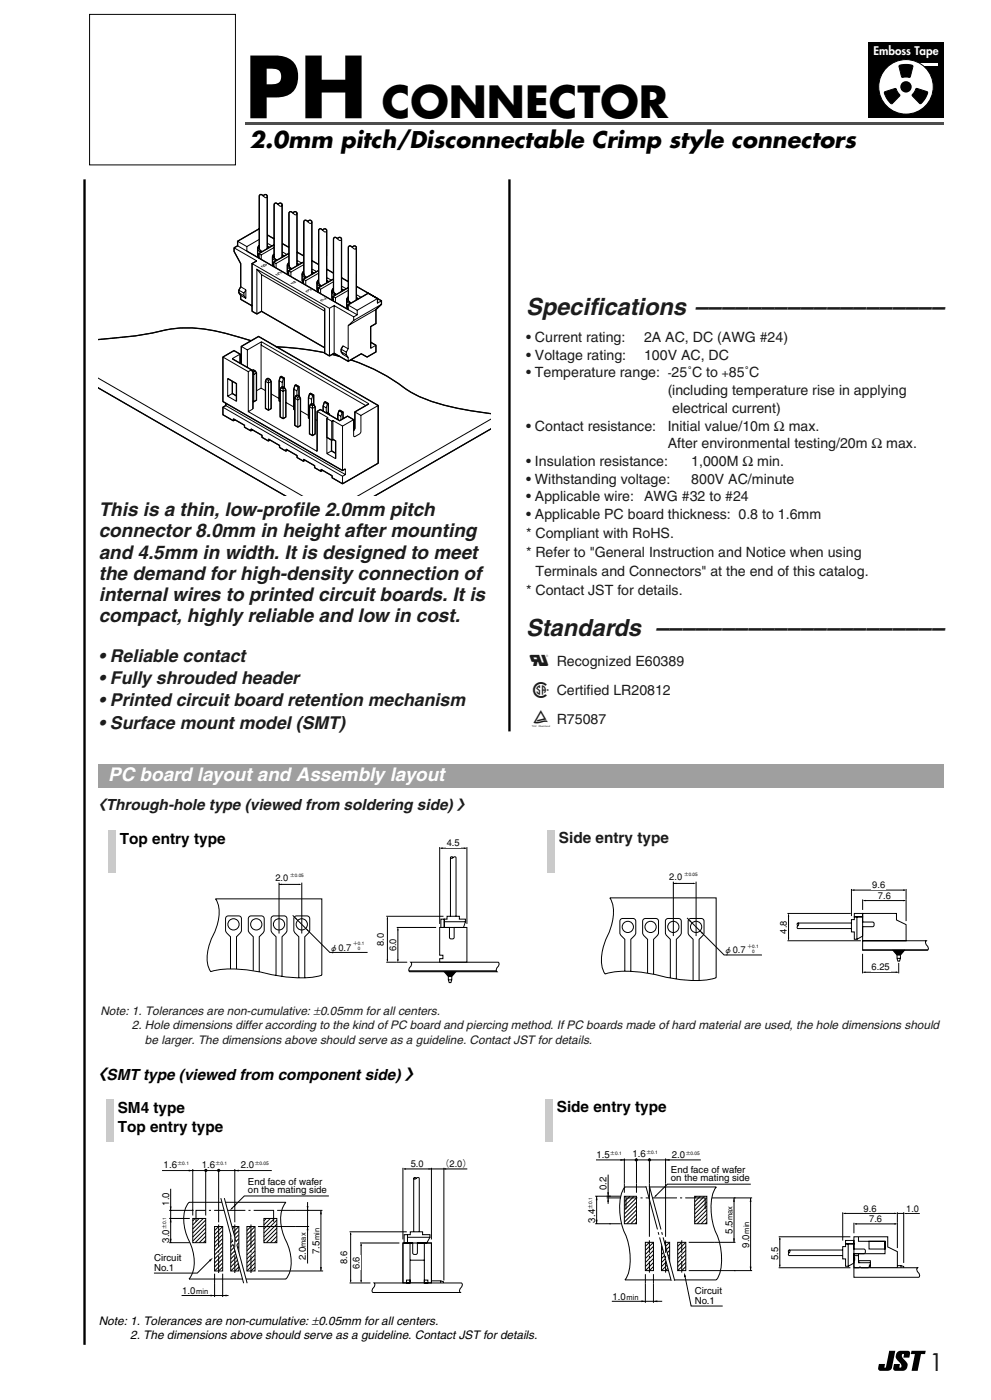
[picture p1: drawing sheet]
<svg xmlns="http://www.w3.org/2000/svg" width="210mm" height="297mm" viewBox="0 0 210 297" stroke-linecap="round" stroke-linejoin="round" font-family="sans-serif">
<g fill="none" stroke="#000" stroke-width=".21">
<path d="M49.6 52.5v.8l1.4 2.6v4.9l-.4 .7v.5l.4 .6v.8l2.4 1.4M49.6 52.5l4.8 2.8-1 .6 16.4 9.4 1-.5v10.1M50.3 51.1l2 1.2M50.3 52.1l25.4 14.6M52.3 52.3v.9M53.4 55.9v10.1l1 .5M54.4 57.1l1 1.1M54.6 52.6v1.5l.2 .4M54.8 53.7l.5 .3M54.9 52a.73 .73 0 0 0-.3 .7 .73 .73 0 0 0 .4 .7l.3-.2-.4-.4v-.3M54.9 50.7l-2.6 1.6M54.9 48.5l-4.6 2.6v1l-.7 .4"/>
<path d="M55.3 53.2v.3M55.3 54v1M55.4 58.2v7.8M55.4 58.2l13.4 7.7M55.7 41.5l.3-.2a.4 .4 0 0 1 .6 .3M56.6 51.8l.2-.2 .8 .5M56.6 49.8l1.5 .8M56.6 41.6v11.1M56.6 41.6l-.3 .3-.7-.5a.38 .38 0 0 0-.4-.2 .38 .38 0 0 0-.3 .4v11.2M56.6 52.2l.5 .2M57.7 54.4v1.6l.3 .3M58 55.6l.5 .2"/>
<path d="M58 53.9a.73 .73 0 0 0-.3 .7 .73 .73 0 0 0 .5 .6l.3-.2-.4-.4v-.3M58.1 52.4l-2.8 1.6M58.1 51.9l-3.3 1.8v1M58.5 55v.3M58.5 55.8v1M58.9 43.3l.3-.2a.4 .4 0 0 1 .6 .3M59.8 53.6l.1-.1 .9 .4M59.8 43.4v11.1M59.8 43.4l-.3 .3-.7-.5a.38 .38 0 0 0-.5-.2 .38 .38 0 0 0-.2 .4v11.2M59.8 54l.4 .3M59.8 51.6l1.4 .8M60.9 56.3v1.5l.2 .4"/>
<path d="M61.1 57.4l.5 .3M61.2 55.7a.73 .73 0 0 0-.3 .7 .73 .73 0 0 0 .4 .6l.3-.2-.4-.4v-.3M61.2 54.3l-2.7 1.5M61.2 53.7l-3.2 1.9v.9M61.6 56.8v.3M61.6 57.7v.9M62 45.1l.3-.2a.4 .4 0 0 1 .6 .3M62.9 53.4l1.4 .8M62.9 55.4l.2-.1 .8 .5M62.9 45.2v11.1M62.9 45.2l-.3 .3-.7-.5a.38 .38 0 0 0-.4-.1 .38 .38 0 0 0-.3 .3v11.2M62.9 55.8l.5 .3"/>
<path d="M64 58.1v1.5l.3 .4M64.3 59.2l.5 .3M64.3 57.5a.73 .73 0 0 0-.3 .7 .73 .73 0 0 0 .5 .6l.2-.2-.4-.4v-.3M64.4 56.1l-2.8 1.6M64.4 55.5l-3.3 1.9v.9M64.7 58.6v.3M64.8 59.5v.9M65.2 46.9l.3-.2a.4 .4 0 0 1 .6 .3M66 55.2l1.5 .9M66 57.2l.2-.1 .9 .5M66 47v11.1M66.1 47l-.4 .3-.7-.5a.38 .38 0 0 0-.4-.1 .38 .38 0 0 0-.3 .3v11.2"/>
<path d="M66.1 57.6l.4 .3M67.1 59.9l.1 1.5 .2 .4M67.5 59.3a.73 .73 0 0 0-.4 .7 .73 .73 0 0 0 .5 .6l.3-.1-.4-.5v-.3M67.5 57.9l-2.7 1.6M67.5 57.3l-3.2 1.9v.9M68.3 48.8l.3-.3a.4 .4 0 0 1 .6 .3M69.2 59l.2-.1 .8 .5M69.2 48.8v11.2M69.2 48.8l-.3 .4-.7-.6a.38 .38 0 0 0-.4-.1 .38 .38 0 0 0-.3 .3v11.2M69.2 57l1.4 .9M69.2 59.4l.4 .3M70.6 59.7l-2.7 1.6"/>
<path d="M70.6 59.1l-3.2 1.9v1M71.5 50.6l.3-.3a.4 .4 0 0 1 .5 .3M72.3 58.9l1.5 .8M72.3 50.6v11.2M72.3 50.6l-.3 .4-.7-.5a.38 .38 0 0 0-.4-.2 .38 .38 0 0 0-.3 .3v11.3M74.6 52.4a.42 .42 0 0 1 .6-.3 .42 .42 0 0 1 .1 .6h-.3l-.5-.4a.38 .38 0 0 0-.4-.2 .38 .38 0 0 0-.3 .4v11.2M75.5 52.5v11.1M20.9 71.9a89.4 89.4 0 0 0 14.9-2.1 34.8 34.8 0 0 1 16.2 2.1l1.2 .3M47.2 75.7l5.4 3.1M47.2 75.7v9.4l25.4 14.6M50.6 61.5l1.1 .6M50.6 62l1.1 .7"/>
<path d="M50.9 75l-1.7 1 4.1 2.4-.7 .4M50.9 75l-1.3-.7-2.4 1.4M50.9 75v2M51 62.6l1.1 .6M51 60.8l1.1 .6M51.1 77.1v-3.7l3.7-2.1 25.3 14.6M51.1 73.4l1.3 .8M52.1 61.4l-.4 .7v.6l.4 .5M52.1 61.4v1.8M53.3 78.4l.3 .5v7.8l-1 .5v-8.4M53.3 78.5l.3-.1 .5 .2M53.4 78.6l.3 .2"/>
<path d="M53.6 79.3l.2 .1M53.7 78.8l.1 .6M53.8 79.4v5.7M54.1 78.6l.2 .4M54.1 78.6l-.4 .2M54.3 79v5.8l-.5 .3M54.3 79l-.5 .4M54.4 66.5v-9.4l14.4 8.3v9.4l1 .6M55.3 73v9.2M55.4 72.4l22.7 13.2-2.9 1.7v3.4l-.3 .5M55.4 72.4l-3 1.8v3.6M55.4 72.4l-.1 .7 22.2 12.9"/>
<path d="M55.4 66l13.4 7.7M55.4 66l-1 .5M58.4 73.4l5.9 .6 4.5 .7M59.4 79.9l.6 .4-.2 .7M59.4 79.9l.2-.1 .6 .3v2.1M59.4 79.9l-.3 .8M67.4 61l.5 .3M67.9 60.5v.2M67.9 61.3v1M69.8 65.3v10.1M70.3 61.7v1.5l.3 .4M70.3 75.1l1.6 .4"/>
<path d="M70.6 62.8l.5 .3M70.6 61.1a.73 .73 0 0 0-.3 .7 .73 .73 0 0 0 .5 .6l.2-.1-.4-.5v-.2M70.8 64.8l4.1 2.3M70.8 74.9l-1 .5M71 62.3v.2M71.1 63.1v1M72.3 74l1.1 .6M72.3 74.5l1.1 .7M72.3 60.8l.2-.1 .8 .5M72.3 61.3l.5 .2M73.4 63.5l.1 1.5 .2 .4M73.7 65.6v-1l2 1.2"/>
<path d="M73.7 73.9l-1-.6-.4 .7v.5l.4 .6 1 .6M73.8 62.9a.73 .73 0 0 0-.4 .7 .73 .73 0 0 0 .5 .6l.3-.1-.4-.5v-.2M73.8 61.5l-2.7 1.6M73.8 60.9l-3.2 1.9v1M74.2 64.1v.3M74.3 76.3a41.5 41.5 0 0 1 12.3 6.6 41.7 41.7 0 0 0 15.1 4.4l2.3 .4M74.9 67.1v.8l-1.2 1.1v4.9l-.3 .7v.6l.3 .5v.9l-2.9-1.7M75.5 62.6l.2-.1 .8 .5M75.5 63.1l.4 .2M75.5 60.7l5.3 3M78.5 72.5l1.1 .7M79.6 73.2v1.4l-1.8 1.1-1.3-.7-2.8 1.6"/>
<path d="M79.6 65.6v3l-1.1 .6v4.6l1.1-.6M79.6 65.6l-5.9 3.4M80 63.3l-2-1.2-4.3 2.5M80.8 63.7v.8l-1.2 1.1M80.8 63.7l-.8 .5v-.9l-4.3 2.5v.9l-.8 .4M80.8 64.5l-5.9 3.4M20.9 80.2l43.1 24.9M20.9 82.2l39.5 22.9M47.2 86.3v1.6l2.2 1.3M47.2 86.3l25.4 14.6M47.8 85.9l25.4 14.7M47.8 85.9l-.6 .4"/>
<path d="M47.8 85.4v.5M48.2 80.2l1.9 1.1v3.7l-1.9-1zM49.2 83.4l-1 .6M49.2 80.8v2.6M49.2 83.4l.9 .5M49.4 89.2v-.4l2.4 1.3v.4l1.3 .8M49.8 89l-.4 .2M53.1 91.3v-.4l2.4 1.4v.4l1.3 .7M53.5 91.1l-.4 .2M53.6 85l.2 .1M55.3 82.2l.9 .6M55.3 82.2l-1 .6"/>
<path d="M56.2 80.8v5.8l.7 .3M56.2 80.8l.7 .4M56.4 80.4l.5 .2M56.4 80.4l.4-.2 .4 .2M56.4 80.4l-.2 .4M56.8 93.4v-.4l2.4 1.4v.4l1.4 .8M56.9 80.6v.6M56.9 81.2v5.7M57.2 93.3l-.4 .1M57.2 80.4l.2 .4M57.2 80.4l-.3 .2M57.4 80.8v5.8l-.5 .3"/>
<path d="M57.4 80.8l-.5 .4M57.5 83.5l1.6 1M59.1 80.7v4.3l.2 .1M59.1 80.7l.7 .3M59.3 82.6v5.8l.7 .3M59.3 82.6l.7 .4M59.5 82.2l.5 .2M59.5 82.2l.4-.2 .4 .2M59.5 82.2l-.2 .4M59.8 81v1M60 82.4v.6M60 83v5.7"/>
<path d="M60.2 80.1l-.2 .2M60.3 82.2l.2 .4M60.3 82.2l-.3 .2M60.5 82.6v5.8l-.5 .3M60.5 82.6l-.5 .4M60.5 85.3l1.8 1M60.6 95.6v-.4l2.3 1.3v.5l1.4 .7M60.9 95.4l-.3 .2M62.2 82.5v4.3l.2 .1M62.2 82.5l.7 .3M62.4 84.4v5.7l.7 .4M62.4 84.4l.7 .4"/>
<path d="M62.5 81.7l.6 .4-.2 .7M62.5 81.7l.2-.1 .6 .3v2.1M62.5 81.7l-.3 .8M62.6 84l.5 .2M62.6 84l.4-.2 .4 .2M62.6 84l-.2 .4M62.9 82.8v1M63.1 84.2v.6M63.1 84.8v5.7M63.3 81.9l-.2 .2M63.4 84l.2 .4M63.4 84l-.3 .2"/>
<path d="M63.6 87.1l1.7 .9M63.6 84.4v5.8l-.5 .3M63.6 84.4l-.5 .4M64.3 97.7v-.4l2.3 1.4v.4l1.4 .8M64.6 97.5l-.3 .2M65.3 84.3v4.3l.2 .1M65.3 84.3l.7 .3M65.6 86.2v5.7l.6 .4M65.6 86.2l.6 .3M65.6 83.5l.6 .3-.2 .8M65.6 83.5l.2-.2 .6 .4v2.1M65.6 83.5l-.3 .8"/>
<path d="M65.7 85.7l-.1 .5M65.7 85.7l.5 .3M65.7 85.7l.4-.1 .4 .2M66 84.6v1M66.2 86v.5M66.2 86.5v5.8M66.4 83.7l-.2 .1M66.5 85.8l.3 .4M66.5 85.8l-.3 .2M66.8 86.2l-.6 .3M66.8 86.2v5.8l-.6 .3M66.8 88.9l.4 .2"/>
<path d="M67.2 87.2l.6-.4 4.1 2.4 1.7-1 1.3 .7M67.2 87.2l2.3 1.3-.3 .2M67.2 87.2v8.4l-14.6-8.4M68 99.9v-.4l2.3 1.3v.4l2.3 1.3M68.3 99.7l-.3 .2M68.4 86l.7 .4M68.4 86v1.1M68.7 85.3l.6 .3-.2 .8M68.7 85.3l.2-.2 .6 .4v2.1M68.7 85.3l-.3 .7M69 87.5l.2-.2 .4 .3-.2 .1M69.1 86.4v1"/>
<path d="M69.2 88.7l1.1 .6 .2-.2M69.2 88.7v7.4M69.5 85.5l-.2 .1M69.6 87.6l.2 .3M70.2 95.6l.9 .5M70.2 95.6l-1 .5M70.2 93.3v2.3M70.3 89.3v4M70.5 93.1l.6 .3v3.8l-1.9-1.1M70.5 89.1v4l-.2 .2-1.1-.6M70.5 89.1l2.1 1.2M71.6 87.8l.6 .4"/>
<path d="M71.6 87.8v1.1M71.8 87.1l.7 .3-.3 .8M71.8 87.1l.2-.2 .7 .4v1.4M71.8 87.1l-.2 .7M72.2 88.2v.8M72.6 90.3v9.4M72.6 99.7l.6-.3v1.2M72.7 87.3l-.2 .1M75.2 87.3l1.2 .7M80.1 85.9l-3.7 2.1v3.5l-.3 .5-.9 .5h-.2l-.1-3.6-2.3 1.4M80.1 85.9v12.3l-7.5 4.3M104 88.8l-28.1 16.3"/>
<path d="M104 90.9l-24.5 14.2M72.6 100.9v1.6M73.2 100.6l-.6 .3"/>
</g>
<g fill="none" stroke="#000" stroke-width=".28">
<path d="M52.3 53.2l21.4 12.4v-1l4.3-2.5 2 1.2v.9M54.4 55.3l-1 .6v10.1l1 .5 1-.5 13.4 7.7M54.9 52l-.3 .6v1.5l.2 .4M54.9 52.5v.3l.4 .4v.3M54.9 48.5l-4.6 2.6v1l-.7 .4v.8l1.4 2.6v4.9l-.4 .7v.5l.4 .6v.8l2.4 1.4M56.6 49.8l1.5 .8M56.6 52.7v-11.1a.47 .47 0 0 0-.4-.4 .47 .47 0 0 0-.5 .3l-.3-.2a.35 .35 0 0 0-.5 .3v11.2M56.6 52.2l.5 .2M58 53.9l-.3 .5v1.6l.3 .3M58.1 54.3v.3l.4 .4v.3M58.1 51.9l-3.3 1.8v1M59.8 54.5v-11.1a.47 .47 0 0 0-.5-.4 .47 .47 0 0 0-.4 .3l-.3-.2a.35 .35 0 0 0-.5 .3v11.2"/>
<path d="M59.8 54l.4 .3M59.8 51.6l1.4 .8M61.2 55.7l-.3 .6v1.5l.2 .4M61.2 56.1v.3l.4 .4v.3M61.2 53.7l-3.2 1.9v.9M62.9 53.4l1.4 .8M62.9 56.3v-11.1a.47 .47 0 0 0-.4-.4 .47 .47 0 0 0-.5 .3l-.3-.2a.35 .35 0 0 0-.5 .3v11.2M62.9 55.8l.5 .3M64.3 57.5l-.3 .6v1.5l.3 .4M64.3 57.9v.3l.4 .4v.3M64.4 55.5l-3.3 1.9v.9M66 55.2l1.5 .9"/>
<path d="M66 58.1v-11.1a.47 .47 0 0 0-.4-.3 .47 .47 0 0 0-.4 .2l-.3-.2a.35 .35 0 0 0-.6 .3v11.2M66.1 57.6l.4 .3M67.5 59.3l-.4 .6 .1 1.5 .2 .4M67.5 59.7v.3l.4 .5v.2M67.5 57.3l-3.2 1.9v.9M69.2 60v-11.2a.47 .47 0 0 0-.4-.3 .47 .47 0 0 0-.5 .3l-.3-.3a.35 .35 0 0 0-.5 .3v11.2M69.2 57l1.4 .9M69.2 59.4l.4 .3M70.6 59.1l-3.2 1.9v1M72.3 58.9l1.5 .8M20.9 71.9a89.4 89.4 0 0 0 14.9-2.1 34.8 34.8 0 0 1 16.2 2.1l1.2 .3M49.2 76l4.1 2.4 .3 .5v7.8"/>
<path d="M50.9 77v-2l-1.3-.7-2.4 1.4v9.4l25.4 14.6 .6-.3M51.1 77.1v-3.7l3.7-2.1 25.3 14.6v12.3l-7.5 4.3-2.3-1.3v-.4l-2.3-1.3M53.3 78.5l.3-.1 .5 .2 .2 .4v5.8l-.5 .3-.2-.1M58.4 73.4l5.9 .6 4.5 .7M68.8 65.4v9.4l1 .6 1-.5 2.9 1.7 2.8-1.6 1.3 .7 1.8-1.1v-1.4l-1.1-.7M70.3 75.1l1.6 .4M70.6 61.1l-.3 .6v1.5l.3 .4M70.6 61.6v.2l.4 .5v.2M72.3 61.8v-11.2a.47 .47 0 0 0-.4-.3 .47 .47 0 0 0-.4 .3l-.4-.3a.35 .35 0 0 0-.5 .3v11.3M72.3 61.3l.5 .2M72.7 73.3l-.4 .7v.5l.4 .6M73.8 62.9l-.4 .6 .1 1.5 .2 .4"/>
<path d="M73.8 63.4v.2l.4 .5v.3M73.8 60.9l-3.2 1.9v1M74.3 76.3a41.5 41.5 0 0 1 12.3 6.6 41.7 41.7 0 0 0 15.1 4.4l2.3 .4M75.5 63.6v-11.1a.47 .47 0 0 0-.4-.4 .47 .47 0 0 0-.5 .3l-.3-.3a.35 .35 0 0 0-.5 .4v11.2M75.5 63.1l.4 .2M75.5 60.7l5.3 3v.8l-1.2 1.1v3l-1.1 .6v4.6M20.9 82.2l39.5 22.9M47.8 85.4v.5l-.6 .4v1.6l2.2 1.3 .4-.2M48.2 80.2l1.9 1.1v3.7M49.2 80.8v2.6l.9 .5M49.4 88.8l2.4 1.3v.4l1.3 .8 .4-.2M53.1 90.9l2.4 1.4v.4l1.3 .7 .4-.1"/>
<path d="M56.4 80.4l.4-.2 .4 .2 .2 .4v5.8l-.5 .3-.7-.3v-5.8zM56.8 93l2.4 1.4v.4l1.4 .8 .3-.2M59.5 82.2l.4-.2 .4 .2 .2 .4v5.8l-.5 .3-.7-.3v-5.8zM59.9 82l-.4 .2M60.2 82.2v-2.1l-.6-.3-.2 .1-.3 .8v4.3l.2 .1M60.6 95.2l2.3 1.3v.5l1.4 .7 .3-.2M62.6 84l.4-.2 .4 .2 .2 .4v5.8l-.5 .3-.7-.4v-5.7zM63 83.8l-.4 .2M63.3 84v-2.1l-.6-.3-.2 .1-.3 .8v4.3l.2 .1M64.3 97.3l2.3 1.4v.4l1.4 .8 .3-.2M65.7 85.7l.4-.1 .4 .2 .3 .4v5.8l-.6 .3-.6-.4v-5.7zM66.1 85.6l-.4 .1"/>
<path d="M66.4 85.8v-2.1l-.6-.4-.2 .2-.3 .8v4.3l.2 .1M68.4 87.1v-1.1l.3-.7 .2-.2 .6 .4v2.1M69 87.5l.2-.2 .4 .3 .2 .3M69.5 88.5l-.3 .2v4l1.1 .6 .2-.2 .6 .3v3.8M70.2 93.3v2.3l.9 .5M72.7 88.7v-1.4l-.7-.4-.2 .2-.2 .7v1.1M78.1 85.6l-2.9 1.7v3.4l-.3 .5v-2.3l-1.3-.7-1.7 1-4.1-2.4-.6 .4v8.4M104 90.9l-24.5 14.2"/>
</g>
<path d="M17.9 38v247M107.9 38v117" fill="none" stroke="#000" stroke-width=".5"/>
<path d="M51.9 25.9h148v.5h-148z" fill="#4d4d4d"/>
<path d="M183.9 8.9h16v16h-16z" fill="#000"/>
<path d="M193.6 13.3h5v.6h-5z" fill="#fff"/>
<circle cx="191.9" cy="18.4" r="5.8" fill="#fff" stroke="#000" stroke-width=".21"/>
<circle cx="191.9" cy="18.4" r="1.21" fill="#000"/>
<path d="M187.3 19.5l2.3-.7 .3 .1 .7 1.3-1.6 1.7a1.76 1.76 0 0 1-1.3-1.3zM190.4 13.9a3.9 3.9 0 0 1 2.9 0l-.6 2.5h-1.5l-.3-.2zM194.1 18.8l2.2 .6a1.76 1.76 0 0 1-.5 1.8l-.2 .2a.63 .63 0 0 1-.8 .5l-1.6-1.7z" fill="#000" stroke="#000" stroke-width=".21"/>
<path d="M19 3.1h30.9v31.8h-30.9z" fill="#fff"/>
<g fill="none" stroke="#000" stroke-width=".21">
<path d="M19 3.1h30.9v31.8h-30.9zM45.7 190.5h22.5v16.2a24.3 24.3 0 0 1-11.8-.4 27.4 27.4 0 0 0-10.8-.7l-1 .3a6.9 6.9 0 0 1-.1-6.2 14.7 14.7 0 0 0 1.9-6.7l-.3-1.8zM59.1 187v10.8M59.1 187.4h4.4M62 194l7.9 7.8h8M63.9 187v10.8M129.2 190.3h22.5v16.9a23.2 23.2 0 0 1-11.8-.4 26.3 26.3 0 0 0-10.8-.7l-.9 .3a7.5 7.5 0 0 1-.2-6.5 15.9 15.9 0 0 0 1.9-7l-.3-1.8zM142.6 186.8v11.6M142.6 187.2h4.4M145.5 194.5l7.9 7.9h8M147.4 186.8v11.6M159.3 197.9l-.1 .3 .1 .3h5.4"/>
<path d="M159.3 197.3l.2 .3-.2 .3M159.3 197.3l-.1 .3 .1 .3M159.3 197.3h5.4M48.8 205.2v-6.7a2.13 2.13 0 0 1-1-1.3v-2.5a.58 .58 0 0 1 .6-.6h2.2a.59 .59 0 0 1 .5 .6v2.5a2.13 2.13 0 0 1-1 1.3v6.8M53.6 205.6v-7.1a2.13 2.13 0 0 1-1-1.3v-2.5a.58 .58 0 0 1 .6-.6h2.2a.58 .58 0 0 1 .6 .6v2.5a2.13 2.13 0 0 1-1.1 1.3v7.4M58.5 206.7v-8.2a2.13 2.13 0 0 1-1.1-1.3v-2.5a.58 .58 0 0 1 .6-.6h2.2a.59 .59 0 0 1 .6 .6v2.5a2.13 2.13 0 0 1-1.1 1.3v8.4M63.3 207.2v-8.7a2.13 2.13 0 0 1-1.1-1.3v-2.5a.58 .58 0 0 1 .6-.6h2.2a.58 .58 0 0 1 .6 .6v2.5a2.13 2.13 0 0 1-1 1.3v8.7M132.3 205.8v-6.7a2.14 2.14 0 0 1-1-1.4v-2.5a.59 .59 0 0 1 .6-.6h2.2a.58 .58 0 0 1 .6 .6v2.5a2.13 2.13 0 0 1-1.1 1.4v6.7M137.2 206.2v-7.1a2.13 2.13 0 0 1-1.1-1.4v-2.5a.58 .58 0 0 1 .6-.6h2.2a.58 .58 0 0 1 .6 .6v2.5a2.13 2.13 0 0 1-1.1 1.4v7.3M142 207.2v-8.1a2.13 2.13 0 0 1-1.1-1.4v-2.5a.58 .58 0 0 1 .6-.6h2.2a.59 .59 0 0 1 .6 .6v2.5a2.13 2.13 0 0 1-1 1.4v8.4M146.8 207.8v-8.7a2.13 2.13 0 0 1-1-1.4v-2.5a.58 .58 0 0 1 .5-.6h2.2a.58 .58 0 0 1 .6 .6v2.5a2.13 2.13 0 0 1-1 1.4v8.7M132.2 253.5h2.6v5.8h-2.6z"/>
<path d="M132.4 251.5h19.3zM132.4 251.5a9 9 0 0 0-.9 7l.5 2a13 13 0 0 1 .8 10.1l-.4 .6M132.6 253.5l-.3 .3M133.4 253.5l-1.1 1.2M134.3 253.5l-2 2M134.8 253.9l-2.5 2.5M134.8 254.7l-2.5 2.6M134.8 255.6l-2.5 2.5M134.8 256.4l-2.5 2.6M134.8 257.3l-2 2M134.8 258.1l-1.2 1.2M134.8 259l-.3 .3"/>
<path d="M151.7 251.5a9 9 0 0 0-.9 7l.6 2a13 13 0 0 1 .8 10.1l-.5 .6M132.4 271.2h19.3zM136.7 263.3h1.7v6h-1.7zM137.6 263.3l-.9 .8M138.4 263.3l-1.7 1.7M138.4 264.1l-1.7 1.7M138.4 265l-1.7 1.7M138.4 265.8l-1.7 1.8M138.4 266.7l-1.7 1.7M138.4 267.6l-1.7 1.7M138.4 268.4l-.8 .9M140.1 263.3h1.7v6h-1.7z"/>
<path d="M141 263.3l-.9 .8M141.8 263.3l-1.7 1.7M141.8 264.1l-1.7 1.7M141.8 265l-1.7 1.7M141.8 265.8l-1.7 1.8M141.8 266.7l-1.7 1.7M141.8 267.6l-1.7 1.7M141.8 268.4l-.8 .9M143.5 263.3h1.8v6h-1.8zM144.4 263.3l-.9 .8M145.3 263.3l-1.8 1.7M145.3 264.1l-1.8 1.7"/>
<path d="M145.3 265l-1.8 1.7M145.3 265.8l-1.8 1.8M145.3 266.7l-1.8 1.7M145.3 267.6l-1.8 1.7M145.3 268.4l-.9 .9"/>
<circle cx="49.5" cy="195.9" r="1.19"/>
<circle cx="54.3" cy="195.9" r="1.19"/>
<circle cx="59.1" cy="195.9" r="1.19"/>
<circle cx="63.9" cy="195.9" r="1.19"/>
<circle cx="133" cy="196.4" r="1.19"/>
<circle cx="137.8" cy="196.4" r="1.19"/>
<circle cx="142.6" cy="196.4" r="1.19"/>
<circle cx="147.4" cy="196.4" r="1.19"/>
</g>
<path d="M59.1 187.4l.6-.1v.3zM62.7 194.5l.3 .5-.5-.3zM63.3 187.3l.6 .1-.6 .2zM64.8 196.8l.6 .3-.2 .3zM142.6 187.2l.7-.1v.3zM146 195.2l.2-.2 .3 .6zM146.8 187.1l.6 .1-.6 .2zM148.3 197.3l.6 .4-.2 .2z" fill="#000"/>
<path d="M137.6 262.8v6.9M144.4 262.8v6.9" fill="none" stroke="#000" stroke-width=".21" stroke-dasharray="2.6 .7 .4 .7" stroke-linecap="butt"/>
<path d="M149.4 256.3v-2.4h-16.8v2.4" fill="none" stroke="#000" stroke-width=".21" stroke-dasharray="6.6 .7 .4 .7" stroke-linecap="butt"/>
<path d="M136.8 251.4h.7l5.4 20h-.7z" fill="#fff"/>
<g fill="none" stroke="#000" stroke-width=".21">
<path d="M40 254.8h20.6zM40 254.8a7.4 7.4 0 0 0-.3 7.3 9.3 9.3 0 0 1 .8 8.3l-.5 .7M40.8 258.2h2.8v5.2h-2.8zM41.3 258.2l-.5 .5M42.2 258.2l-1.4 1.4M43.1 258.2l-2.3 2.2M43.6 258.6l-2.8 2.7M43.6 259.4l-2.8 2.8M45.5 259.9h1.7v9.4h-1.7zM46.3 259.9l-.8 .9M47.2 259.9l-1.7 1.7M48.9 259.9h1.7v9.4h-1.7z"/>
<path d="M49.7 259.9l-.8 .9M50.6 259.9l-1.7 1.7M52.3 259.9h1.7v9.4h-1.7zM53.2 259.9l-.9 .9M54 259.9l-1.7 1.7M55.9 258.2h2.7v5.2h-2.7zM56.4 258.2l-.5 .5M57.3 258.2l-1.4 1.4M58.1 258.2l-2.2 2.2M58.6 258.6l-2.7 2.7M58.6 259.4l-2.7 2.8M60.6 254.8a7.4 7.4 0 0 0-.4 7.3 9.3 9.3 0 0 1 .8 8.3l-.4 .7"/>
<path d="M126.1 253.5h5.4M126.2 245.8h22.2M126.4 253.5v5.8M128.5 253.9h3M128.8 248.9v6.2M131.5 259.3h-5.4M132.2 245.5v7.3M134.8 245.5v7.3M136.8 251.4l2.5 9.1M137.5 251.4l2.5 9.1M137.6 245.5v16.6M141 245.5v16.6"/>
<path d="M147.1 253.5h2.6v5.8h-2.6zM147.5 253.5l-.3 .3M148.3 253.5l-1.1 1.2M149.2 253.5l-2 2M149.7 253.9l-2.5 2.5M149.7 254.7l-2.5 2.6M149.7 255.6l-2.5 2.5M149.7 256.4l-2.5 2.6M149.7 257.3l-2 2M149.7 258.1l-1.2 1.2M149.7 259l-.3 .3M150.8 253.9h8.5"/>
<path d="M155.5 253.9v9.4M159 253.9v15.4M159 250.9h-17.6l-2.6 2.6M40 271.1h20.6zM43.6 260.3l-2.8 2.7M43.6 261.1l-2.3 2.3M43.6 262l-1.4 1.4M43.6 262.8l-.5 .6M47.2 260.8l-1.7 1.7M47.2 261.6l-1.7 1.8M47.2 262.5l-1.7 1.7M47.2 263.4l-1.7 1.7"/>
<path d="M47.2 264.2l-1.7 1.7M47.2 265.1l-1.7 1.7M47.2 265.9l-1.7 1.7M47.2 266.8l-1.7 1.7M47.2 267.6l-1.7 1.7M47.2 268.5l-.9 .8M50.6 260.8l-1.7 1.7M50.6 261.6l-1.7 1.8M50.6 262.5l-1.7 1.7M50.6 263.4l-1.7 1.7M50.6 264.2l-1.7 1.7M50.6 265.1l-1.7 1.7"/>
<path d="M50.6 265.9l-1.7 1.7M50.6 266.8l-1.7 1.7M50.6 267.6l-1.7 1.7M50.6 268.5l-.9 .8M54 260.8l-1.7 1.7M54 261.6l-1.7 1.8M54 262.5l-1.7 1.7M54 263.4l-1.7 1.7M54 264.2l-1.7 1.7M54 265.1l-1.7 1.7M54 265.9l-1.7 1.7M54 266.8l-1.7 1.7"/>
<path d="M54 267.6l-1.7 1.7M54 268.5l-.8 .8M58.6 260.3l-2.7 2.7M58.6 261.1l-2.2 2.3M58.6 262l-1.3 1.4M58.6 262.8l-.5 .6M129.6 275.8h10.7M136.7 270v6.1M138.4 270v6.1M139.4 261.1l.2 .6M139.7 262.2l2.5 9.2M140.2 261.1l.1 .6"/>
<path d="M140.5 262.2l2.4 9.2M145 270.1l1.4 6.7h6.7M145.9 263.3h9.9M159.3 269.3h-13.4"/>
</g>
<g fill="#000">
<path d="M126.4 253.5l.2 .8h-.4zM126.2 258.5h.4l-.2 .8zM128.8 253.9l.2 .8h-.4zM128.6 252.7h.4l-.2 .8zM131.4 245.6l.8 .2-.8 .2zM138.9 253.2l.2 .3-.6 .3zM141 245.8l.8-.2v.4zM155.5 253.9l.2 .8h-.4zM159 253.9l.2 .8h-.4zM135.9 275.6l.8 .2-.8 .2zM138.4 275.8l.8-.2v.4zM144.9 269.7l.4 .9-.4 .1z"/>
<path d="M155.3 262.4h.4l-.2 .9zM158.8 268.4h.4l-.2 .9z"/>
<circle cx="134.8" cy="245.8" r=".34"/>
<circle cx="137.6" cy="245.8" r=".34"/>
</g>
<path d="M141 262.8v6.9" fill="none" stroke="#000" stroke-width=".21" stroke-dasharray="2.6 .7 .4 .7" stroke-linecap="butt"/>
<path d="M46.3 259.5v10.3M53.2 259.5v10.3" fill="none" stroke="#000" stroke-width=".21" stroke-dasharray="4.9 .7 .4 .7" stroke-linecap="butt"/>
<path d="M58 258.9v-2.4h-16.5v2.4" fill="none" stroke="#000" stroke-width=".21" stroke-dasharray="6.6 .7 .4 .7" stroke-linecap="butt"/>
<path d="M46.8 253.9h.7l4.8 18h-.7z" fill="#fff"/>
<g fill="none" stroke="#000" stroke-width=".21">
<path d="M34.3 248.1h23.3M35.8 256.5h5.2M35.8 258.2h4.4M36.2 251.9v11.5M40.8 247.7v9.9M43.6 247.7v9.9M46.3 247.7v11.3M46.8 253.9l2.2 8.2M47.5 253.9l2.2 8.2M49.7 247.7v11.3M54.6 259.9h10.9M58.7 256.5h9.6"/>
<path d="M65.1 254.7v13.1M68 256.5v12.8M69.7 253.4h-18l-2.7 2.8M87.6 249.7l.3 .2 .3-.2M87.6 249.7l.3-.2 .3 .2M87.6 249.7v11.3M88.2 249.7l.3-.2 .3 .2v11.3M35.8 263.4h4.4M38.5 274.5h9.9M44.6 267l-2.8 2.8h-9.2M45.5 269.9v5M47.2 269.9v5"/>
<path d="M49.1 262.6l.2 .6M49.4 263.8l2.2 8.1M49.9 262.6l.1 .6M50.2 263.8l2.1 8.1M54.6 269.3h13.8M85.3 263.4h2.1v2.1l.3 .3 .7-.1v-2.3h3v8.5h-6.1zM85.6 261.7h.7v1.7h-.7zM86.3 262.2v1.2h4.1l.7-1.2M86.9 261h2.6v.7h1.6v.5h-4.8v-.5h.6zM91.4 271.4h1.9l.6 .2v.4l-.6 .2h-1.9M93.3 271.4v.8"/>
</g>
<path d="M49.7 259.5v10.3" fill="none" stroke="#000" stroke-width=".21" stroke-dasharray="4.9 .7 .4 .7" stroke-linecap="butt"/>
<g fill="#000">
<path d="M36.2 258.2l.1 .9h-.3zM36 255.7h.3l-.1 .8zM40 247.9l.8 .2-.8 .2zM49.1 255.9l.2 .2-.6 .4zM49.7 248.1l.9-.2v.4zM65 255.6h.3l-.2 .8zM68 256.5l.2 .8h-.4zM36 262.5h.3l-.1 .9zM44.3 267l.8-.5-.5 .9zM44.6 274.4l.8 .1-.8 .2zM47.1 274.5l.9-.1v.3zM65.1 259.9l.2 .8h-.3z"/>
<path d="M67.8 268.5h.4l-.2 .8z"/>
<circle cx="43.6" cy="248" r=".34"/>
<circle cx="46.3" cy="248" r=".34"/>
</g>
<path d="M79.2 271.9h18.5a.82 .82 0 0 1-.2 1.2l-.2 .6 .2 .2h-18.5a.82 .82 0 0 1 .3-1.2l.1-.6z" fill="#fff" stroke="#000" stroke-width=".21"/>
<path d="M85.3 247.5v15.2M85.6 247.7h13.4M91.4 247.5v15.2M85.3 263.4h1.3l.3 .3v8.2h-1.6zM86.1 271.3h.8v.6h-.8zM86.9 267.1h3M89.9 271.3h.7v.6h-.7zM89.9 263.5l.2-.1h1.3v8.5h-1.5z" fill="none" stroke="#000" stroke-width=".21"/>
<path d="M85.3 247.7l.7-.1v.3zM90.7 247.6l.7 .1-.7 .2zM93.9 247.7l.6-.1v.3z" fill="#000"/>
<path d="M86.8 245.8h3.1v1.7h-3.1z" fill="#fff"/>
<path d="M74.3 261l.1 .7h-.3zM74.1 271.3h.3l-.1 .6zM76.5 263.4l.1 .6h-.3zM76.3 271.3h.3l-.1 .6z" fill="#000"/>
<path d="M74 261h12.2M74.3 261.3v10.3M76.3 263.4h8.3M76.5 263.7v7.9M78.5 271.9h-4.5" fill="none" stroke="#000" stroke-width=".21"/>
<g fill="#fff">
<path d="M71.9 264.9h1.8v3.1h-1.8z"/>
<path d="M74.5 266.1h1.8v3.1h-1.8z"/>
</g>
<path d="M93.4 194.8h.7v1.7h-.7zM94.1 195.3v1.2h4.1l.4-1.2M94.7 194.2h2.6v.6h1.3v.5h-4.5v-.5h.6zM95.4 181.7l.3 .2 .3-.2M95.4 181.7l.3-.1 .3 .1M95.4 181.7v12.5M96 181.7l.3-.1 .3 .1v12.5M94 247.5v23.9" fill="none" stroke="#000" stroke-width=".21"/>
<path d="M87 203.9h18.5a.82 .82 0 0 1-.3 1.2l-.1 .6 .2 .2h-18.5a.82 .82 0 0 1 .3-1.2l.1-.5z" fill="#fff" stroke="#000" stroke-width=".21"/>
<path d="M94 205.8h2.6l-.9 1.1h-.7z" fill="#000" stroke="#000" stroke-width=".21"/>
<path d="M93.1 179.5v16.3M93.4 179.8h5.3M98.9 179.5v16.3M93.1 196.5h2.1v2.1l.3 .4 .6-.2 .1-2.3h2.7v7.4h-5.8v-.7h.7v-.8h-.7zM95 206.9l.1 1.3h.4l.2-1.3M95 207.6h.7" fill="none" stroke="#000" stroke-width=".21"/>
<path d="M93.1 179.8l.7-.2v.3zM98.3 179.6l.6 .2-.6 .1zM86.6 205.6h18.5l.2 .3h-18.5z" fill="#000"/>
<path d="M94.5 177.8h3v1.8h-3z" fill="#fff"/>
<path d="M82.1 194.2l.1 .6h-.3zM84.3 196.5l.1 .7h-.3zM81.9 203.3h.3l-.1 .6zM84.1 203.3h.3l-.1 .6z" fill="#000"/>
<path d="M81.8 194.2h12.1M82.1 194.4v9.3M84 196.5h8.4M84.3 196.8v6.9M86.3 203.9h-4.5" fill="none" stroke="#000" stroke-width=".21"/>
<g fill="#fff">
<path d="M79.7 197.5h1.8v3.1h-1.8z"/>
<path d="M82.3 198.7h1.8v3.1h-1.8z"/>
</g>
<g fill="none" stroke="#000" stroke-width=".21">
<path d="M166.8 193.6h13.4M166.8 199.4h15.5M167 193.8v5.3M169 196.2l-.2 .3 .2 .3h11.3M169 195.6l.2 .3-.2 .3M169 195.6l-.2 .3 .2 .3M169 195.6h11.3M180.3 194.9h.7v-.6h.5v4.8h-.5v-1.6h-.7zM180.3 188.4v5.7M180.6 188.6h11.1M181 193.6h1.7v.7h-1.7zM181.5 194.3h1.2v4.1l-1.2 .7"/>
<path d="M182.7 193.6h7.2v1.4l2 .9v3.5h-9.2v-3h2.1l.3-.3-.1-.7h-2.3zM182.7 199.4h13.5a.82 .82 0 0 0 .3 1.2l.1 .5-.1 .3h-13.8zM182.7 190.6v2.2M183 190.8h8.7M191.9 188.4v6.8M182.7 202.1v4.2M182.9 206h7.2M190 202.4l.2 1.3h.3l.2-1.3M190 203.1h.7M190.4 204.1v2.2"/>
</g>
<path d="M189.1 201.3h2.6l-1 1.1h-.7z" fill="#000" stroke="#000" stroke-width=".21"/>
<path d="M167 193.6l.2 .6h-.3zM166.9 198.7h.3l-.2 .7zM180.3 188.6l.7-.1v.3zM182.7 190.8l.6-.1v.3zM191.3 188.5l.6 .1-.6 .2zM191.3 190.7l.6 .1-.6 .2zM182.7 201.2h13.9l-.1 .2h-13.8zM182.7 206l.6-.1v.3zM189.7 205.9l.7 .1-.7 .2z" fill="#000"/>
<g fill="#fff">
<path d="M185.8 188.9h3v1.8h-3z"/>
<path d="M184.6 186.7h3v1.7h-3z"/>
<path d="M165 195h1.8v3h-1.8z"/>
<path d="M184.4 204.1h4.2v1.8h-4.2z"/>
</g>
<path d="M167.2 265.5l-.2 .3 .2 .3h11.3M167.2 264.9l.1 .3-.1 .3M167.2 264.9l-.2 .3 .2 .3M167.2 264.9h11.3M178.5 264.2h.6v-.6h.6v4.7h-.6v-1.5h-.6zM179.1 262.9h1.8v.7h-1.8zM179.7 263.6h1.2v4.1l-1.2 .6M180.9 262.1h7.1v2.2l2.1 .9v3.5h-9.2v-3h2.1l.3-.3-.2-.7h-2.2zM190.1 268.2l1.3 .2v.4l-1.3 .1M190.8 268.2v.7" fill="none" stroke="#000" stroke-width=".21"/>
<path d="M180.9 268.7h13.5a.82 .82 0 0 0 .3 1.2l.1 .5-.2 .3h-13.7z" fill="#fff" stroke="#000" stroke-width=".21"/>
<g fill="none" stroke="#000" stroke-width=".21">
<path d="M178.5 256.9v6M178.7 257.1h11.1M180.9 259.1v2.2M181.1 259.4h8.7M190.1 256.9v7.6M190.1 257.1h1.3M191.4 256.9v10.7M191.7 257.1h3.1M180.9 266.5h.1v.5h-.1M181.8 262.1v1h5.7v2.6h-6.6M181.8 265.7v1.9h2.6M181.8 267.2h2.6v1.5"/>
<path d="M181.8 266.1h-.9v2.3l.2 .3h.8l.2-.2 .3 .2h1.5l.2-.3v-.3h.3M181.9 267.4l.2 .2M184.1 263.1h3.4v1.6h-3.4z"/>
</g>
<path d="M178.5 257.1l.6-.1v.3zM180.9 259.4l.6-.2v.3zM189.4 257l.7 .1-.7 .2zM189.4 259.2l.7 .2-.7 .1zM191.4 257.1l.6-.1v.3z" fill="#000"/>
<g fill="#fff">
<path d="M183.9 257.4h3.1v1.8h-3.1z"/>
<path d="M182.8 255.2h3v1.8h-3z"/>
<path d="M191.8 255.2h3v1.8h-3z"/>
</g>
<path d="M165.2 262.1l.1 .6h-.3zM165 268h.3l-.1 .7z" fill="#000"/>
<path d="M164.9 262.1h15.2M164.9 268.7h15.2M165.2 262.3v6.1" fill="none" stroke="#000" stroke-width=".21"/>
<path d="M163.2 264.1h1.8v3.1h-1.8z" fill="#fff"/>
<g fill="#ccc">
<path d="M115.9 176h1.5v9h-1.5z"/>
<path d="M22.9 176h1.5v9h-1.5z"/>
<path d="M115.5 233h1.5v9h-1.5z"/>
<path d="M22.5 233h1.5v9h-1.5z"/>
</g>
<path d="M20.9 162h179v5h-179z" fill="#9f9fa0"/>
<path d="M188.3 286.3h1.3l-.7 3.6a.9 .9 0 0 1-.9 .6h-1.5a.49 .49 0 0 1-.5-.6l.2-.8h1.3l-.2 .7h.3zM190.1 286.5l.6-.2h1.6a.49 .49 0 0 1 .5 .6l-.2 .8h-1.3l.2-.7a.48 .48 0 0 0-.5 .4 .48 .48 0 0 0 .3 .5 1.54 1.54 0 0 1 .5 2.4l-.6 .2h-1.5a.49 .49 0 0 1-.5-.6l.2-.8h1.2l-.1 .7a.48 .48 0 0 0 .5-.4 .48 .48 0 0 0-.4-.5 1.54 1.54 0 0 1-.5-2.4zM193.1 286.3h3l-.2 .7h-.8l-.7 3.5h-1.3l.7-3.5h-.9z" fill="#000"/>
<text font-size="17.6" x="51.9" y="25.1">PH</text>
<text font-size="9.2" x="80.9" y="25.1">CONNECTOR</text>
<g font-size="7" fill="#231916">
<text x="111.4" y="147.9">1</text>
<text x="111.4" y="154">2</text>
</g>
<g font-size="5" fill="#231916">
<text x="111.4" y="66.7">Specifications –––––––––––––––––––</text>
<text x="111.4" y="134.7">Standards ––––––––––––––––––––––</text>
<text x="196.8" y="290.5">1</text>
</g>
<text font-size="4.8" x="52.9" y="31.4">2.0mm pitch/Disconnectable Crimp style connectors</text>
<text font-size="4.7" fill="#231916" x="112.3" y="141.2">0</text>
<g font-size="4" fill="#231916">
<text x="20.9" y="109.4">This is a thin, low-profile 2.0mm pitch</text>
<text x="20.9" y="113.9">connector 8.0mm in height after mounting</text>
<text x="20.9" y="118.4">and 4.5mm in width. It is designed to meet</text>
<text x="20.9" y="122.9">the demand for high-density connection of</text>
<text x="20.9" y="127.4">internal wires to printed circuit boards. It is</text>
<text x="20.9" y="131.9">compact, highly reliable and low in cost.</text>
</g>
<text font-size="4" fill="#fff" x="22.9" y="165.5">PC board layout and Assembly layout</text>
<g font-size="3.8" fill="#231916">
<text x="20.9" y="140.2">• Reliable contact</text>
<text x="20.9" y="144.9">• Fully shrouded header</text>
<text x="20.9" y="149.7">• Printed circuit board retention mechanism</text>
<text x="20.9" y="154.4">• Surface mount model (SMT)</text>
</g>
<text font-size="3.3" x="19.3" y="228.8">〈SMTtype (viewed from component side) 〉</text>
<g font-size="3.2">
<text x="25.4" y="178.8">Top entry type</text>
<text x="24.9" y="235.8">SM4 type</text>
<text x="24.9" y="239.8">Top entry type</text>
<text x="117.9" y="235.7">Side entry type</text>
</g>
<text font-size="3.2" fill="#231916" x="118.4" y="178.7">Side entry type</text>
<text font-size="3.1" fill="#231916" x="19.4" y="171.6">〈Through-hole type (viewed from soldering side) 〉</text>
<g font-size="3" fill="#231916">
<text x="111.4" y="72.5">• Current rating:</text>
<text x="111.4" y="76.2">• Voltage rating:</text>
<text x="136.4" y="72.5">2A AC, DC (AWG #24)</text>
<text x="136.4" y="76.2">100V AC, DC</text>
<text x="111.4" y="80">• Temperature range:</text>
<text x="141.4" y="83.7">(including temperature rise in applying</text>
<text x="142.3" y="80">25˚C to</text>
<text x="154.4" y="80">85˚C</text>
<text x="142.4" y="87.5">electrical current)</text>
<text x="111.4" y="91.2">• Contact resistance:</text>
<text x="141.4" y="95">After environmental testing/20m Ω max.</text>
<text x="141.4" y="91.2">Initial value/10m Ω max.</text>
<text x="111.4" y="98.7">• Insulation resistance:</text>
<text x="146.4" y="98.7">1,000M Ω min.</text>
<text x="111.4" y="102.5">• Withstanding voltage:</text>
<text x="111.4" y="106.2">• Applicable wire:</text>
<text x="136.4" y="106.2">AWG #32 to #24</text>
<text x="146.4" y="102.5">800V AC/minute</text>
<text x="111.4" y="110">• Applicable PC board thickness: 0.8 to 1.6mm</text>
<text x="111.4" y="114">* Compliant with RoHS.</text>
<text x="111.4" y="118">* Refer to &quot;General Instruction and Notice when using</text>
<text x="111.4" y="126">* Contact JST for details.</text>
<text x="113.4" y="122">Terminals and Connectors&quot; at the end of this catalog.</text>
<text x="117.9" y="141.2">Recognized E60389</text>
<text x="117.9" y="147.3">Certified LR20812</text>
<text x="117.9" y="153.4">R75087</text>
</g>
<text font-size="2.5" fill="#fff" x="185" y="11.7">Emboss Tape</text>
<g font-size="2.5" fill="#231916">
<text x="141.4" y="80">-</text>
<text x="152.9" y="80">+</text>
<text x="21.3" y="215.1">Note: 1. Tolerances are non-cumulative: ±0.05mm for all centers.</text>
<text x="27.9" y="218.1">2. Hole dimensions differ according to the kind of PC board and piercing method. If PC boards made of hard material are used, the hole dimensions should</text>
<text x="30.7" y="221.1">be larger. The dimensions above should serve as a guideline. Contact JST for details.</text>
</g>
<g font-size="2.5">
<text x="20.9" y="280.8">Note: 1. Tolerances are non-cumulative: ±0.05mm for all centers.</text>
<text x="27.6" y="283.8">2. The dimensions above should serve as a guideline. Contact JST for details.</text>
</g>
<g font-size="2">
<text x="94.6" y="179.4">4.5</text>
<text x="58.3" y="186.7">2.0</text>
<text x="141.8" y="186.5">2.0</text>
<text x="184.8" y="188.3">9.6</text>
<text x="185.9" y="190.5">7.6</text>
<text x="166.6" y="197.9" transform="rotate(-90 166.6 197.9)">4.8</text>
<text x="69.7" y="201.5">φ 0.7</text>
<text x="81.3" y="200.4" transform="rotate(-90 81.3 200.4)">8.0</text>
<text x="83.9" y="201.6" transform="rotate(-90 83.9 201.6)">6.0</text>
<text x="153.2" y="202">φ 0.7</text>
<text x="184.6" y="205.7">6.25</text>
<text x="126.3" y="245.4">1.5</text>
<text x="134" y="245.2">1.6</text>
<text x="142.3" y="245.4">2.0</text>
<text x="34.7" y="247.4">1.6</text>
<text x="42.7" y="247.4">1.6</text>
<text x="51" y="247.4">2.0</text>
<text x="52.5" y="251.2">End face of wafer</text>
<text x="87" y="247.3">5.0</text>
<text x="93.2" y="247.3">（2.0）</text>
<text x="142.1" y="248.5">End face of wafer</text>
<text x="142.1" y="250.2">on the mating side</text>
<text x="35.8" y="255.5" transform="rotate(-90 35.8 255.5)">1.0</text>
<text x="52.5" y="252.9">on the mating side</text>
<text x="128.5" y="252.2" transform="rotate(-90 128.5 252.2)">0.2</text>
<text x="182.9" y="256.8">9.6</text>
<text x="191.9" y="256.8">1.0</text>
<text x="35.8" y="263.4" transform="rotate(-90 35.8 263.4)">3.0</text>
<text x="126.1" y="259.1" transform="rotate(-90 126.1 259.1)">3.4</text>
<text x="155.2" y="261.5" transform="rotate(-90 155.2 261.5)">5.5</text>
<text x="184.1" y="259">7.6</text>
<text x="32.7" y="267.2">Circuit</text>
<text x="32.7" y="269.3">No.1</text>
<text x="64.8" y="267.1" transform="rotate(-90 64.8 267.1)">2.0</text>
<text x="67.7" y="265.7" transform="rotate(-90 67.7 265.7)">7.5</text>
<text x="73.5" y="267.8" transform="rotate(-90 73.5 267.8)">8.6</text>
<text x="76.1" y="269" transform="rotate(-90 76.1 269)">6.6</text>
<text x="158.7" y="264.4" transform="rotate(-90 158.7 264.4)">9.0</text>
<text x="164.8" y="267" transform="rotate(-90 164.8 267)">5.5</text>
<text x="38.6" y="274.2">1.0</text>
<text x="129.7" y="275.5">1.0</text>
<text x="147.1" y="274.2">Circuit</text>
<text x="147.1" y="276.2">No.1</text>
</g>
<g font-size="1.7">
<text x="56.7" y="56.1" transform="rotate(-150 56.7 56.1)">6</text>
<text x="59.9" y="57.9" transform="rotate(-150 59.9 57.9)">5</text>
<text x="63" y="59.7" transform="rotate(-150 63 59.7)">4</text>
<text x="66.2" y="61.6" transform="rotate(-150 66.2 61.6)">3</text>
<text x="69.3" y="63.4" transform="rotate(-150 69.3 63.4)">2</text>
</g>
<g font-size="1.6">
<text x="67.7" y="262.8" transform="rotate(-90 67.7 262.8)">min</text>
<text x="155.2" y="258.6" transform="rotate(-90 155.2 258.6)">max</text>
<text x="158.7" y="261.4" transform="rotate(-90 158.7 261.4)">min</text>
<text x="64.8" y="264.2" transform="rotate(-90 64.8 264.2)">max</text>
<text x="41.6" y="274.2">min</text>
<text x="132.7" y="275.5">min</text>
</g>
<g font-size="1">
<text x="61.5" y="185.9">± 0.05</text>
<text x="144.9" y="185.7">± 0.05</text>
<text x="74.8" y="200.3">＋ 0.1</text>
<text x="74.8" y="201.4">0</text>
<text x="158.3" y="200.9">＋ 0.1</text>
<text x="158.3" y="202">0</text>
<text x="129.2" y="244.8">±0.1</text>
<text x="136.9" y="244.6">±0.1</text>
<text x="145.2" y="244.8">±0.05</text>
<text x="37.6" y="246.8">±0.1</text>
<text x="45.7" y="246.8">±0.1</text>
<text x="53.9" y="246.8">±0.05</text>
<text x="125.4" y="256.1" transform="rotate(-90 125.4 256.1)">±0.1</text>
<text x="35.2" y="260.4" transform="rotate(-90 35.2 260.4)">±0.1</text>
</g>
</svg>
